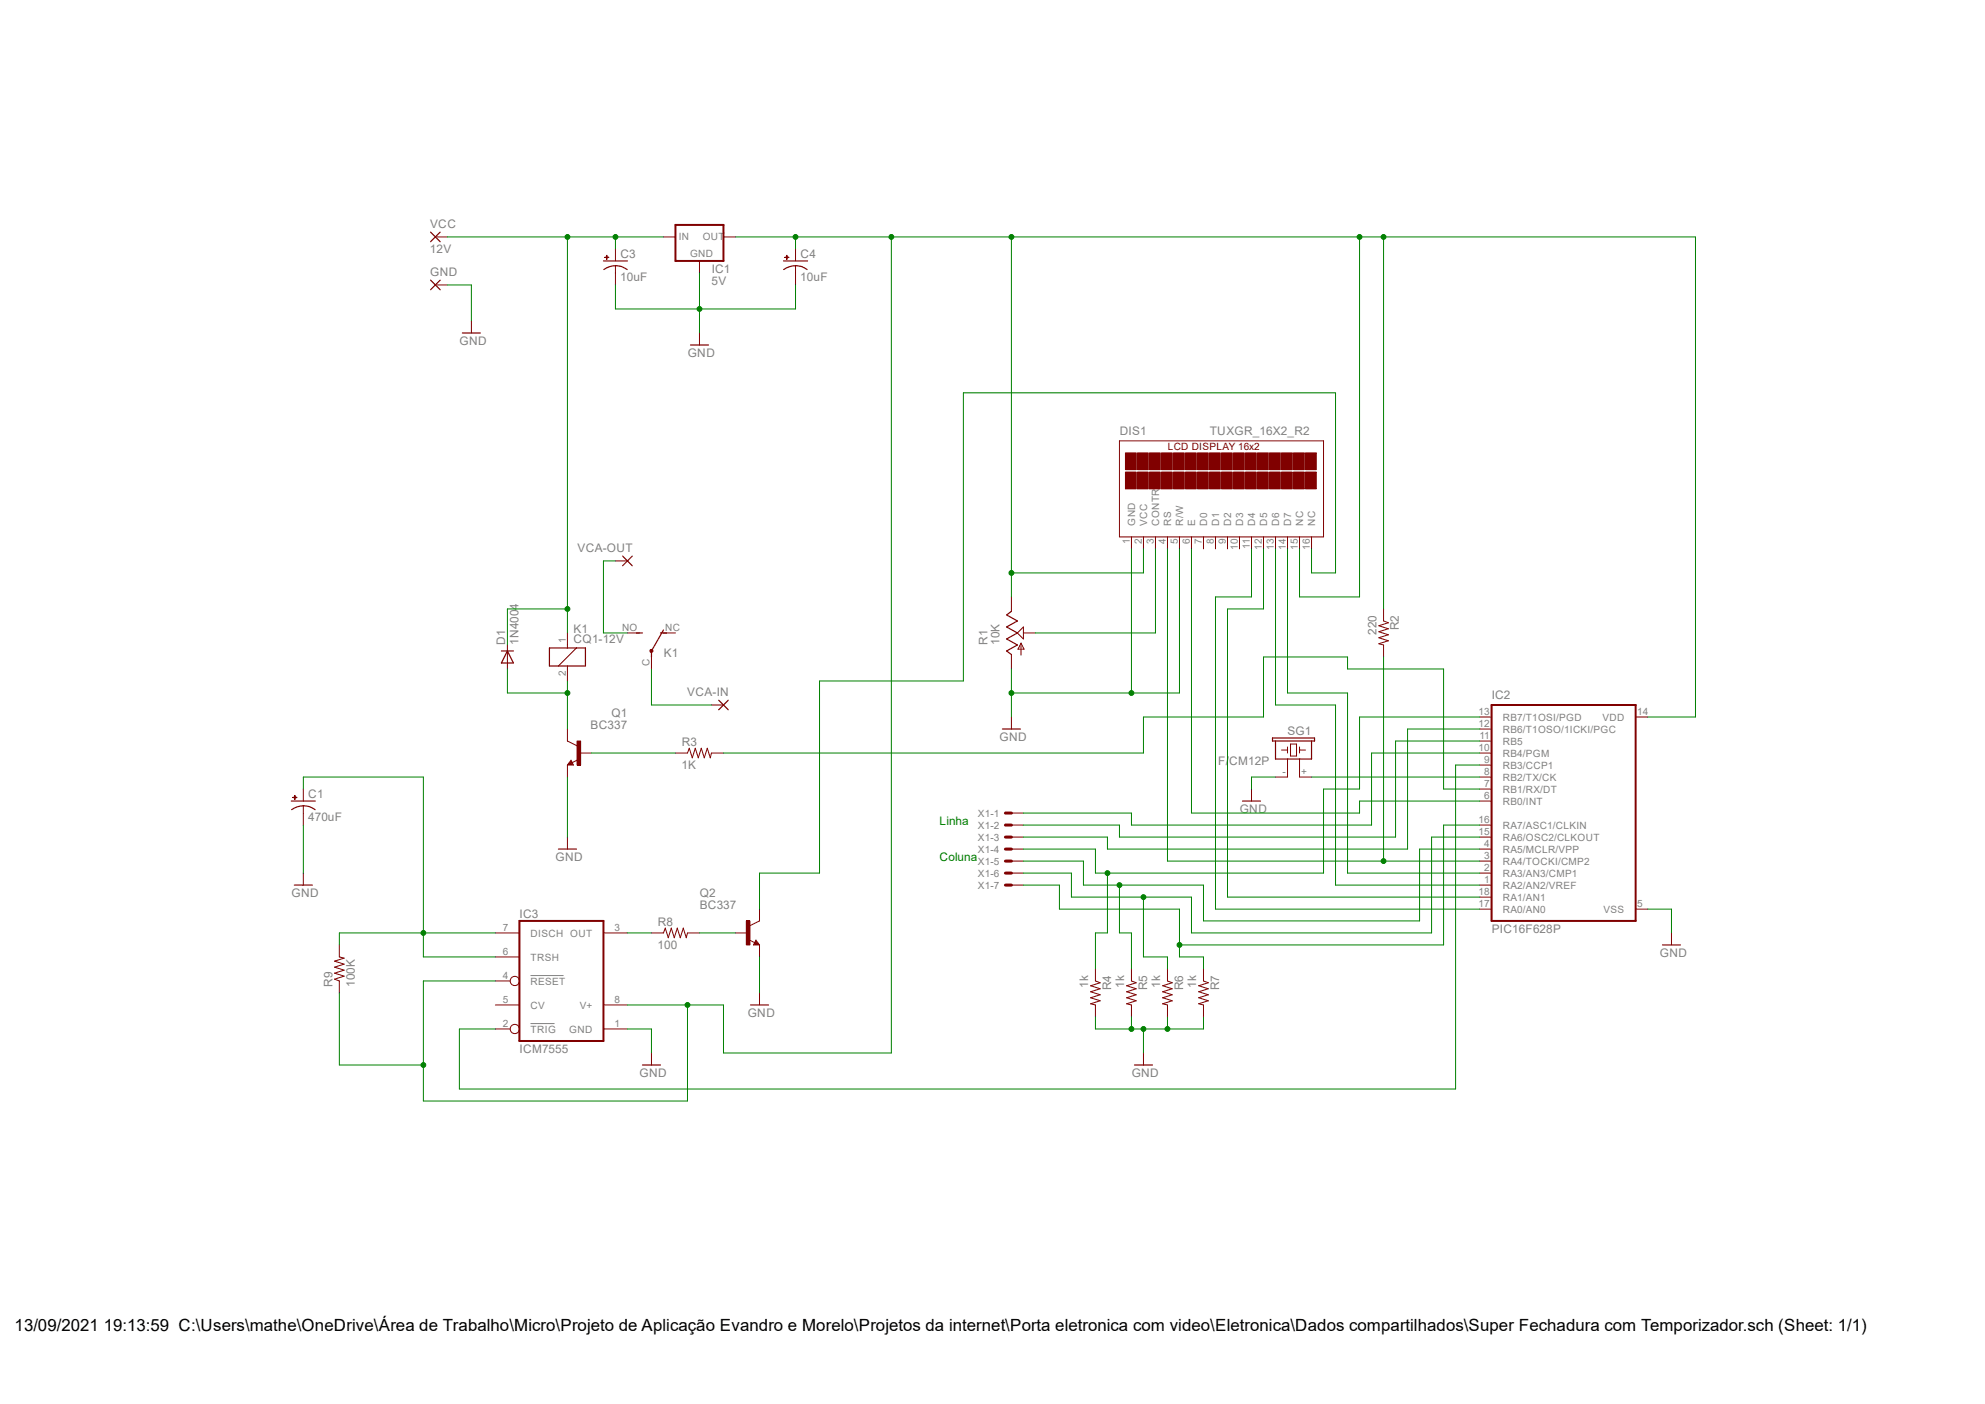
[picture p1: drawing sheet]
<svg xmlns="http://www.w3.org/2000/svg" width="420mm" height="297mm" viewBox="0 0 420 297" stroke-linecap="round" stroke-linejoin="round" font-family="sans-serif">
<path d="M112.3 206.4h6.9M112.3 216.5h5" fill="none" stroke="#808080" stroke-width=".21"/>
<path d="M91.1 49.1l2 2M91.1 59.3l2 2M93.1 49.1l-2 2M93.1 59.3l-2 2M127.7 55.2h5.1M130.2 56.2a4 4 0 0 1 2.5 .8M130.2 56.2a4.1 4.1 0 0 0-2.4 .8M97.8 70.4h3.8" fill="none" stroke="#800000" stroke-width=".25"/>
<path d="M92.1 50.1h2.6M130.2 56.2v1.5M140.4 50.1h2.5M148 55.2v2.5M153.1 50.1h2.5M92.1 60.3h2.6M99.7 67.9v2.5" fill="none" stroke="#800000" stroke-width=".21"/>
<path d="M142.9 47.6h10.2v7.6h-10.2z" fill="none" stroke="#800000" stroke-width=".42"/>
<path d="M128 54.4l.8 .1z" fill-rule="evenodd" fill="#800000"/>
<path d="M128 54.4l.8 .1z" fill="none" stroke="#800000" stroke-width=".21"/>
<path d="M128.4 54v.9z" fill-rule="evenodd" fill="#800000"/>
<path d="M128.4 54v.9zM130.2 52.7v2.5M130.2 57.7v2.6M168.3 56.2v1.5" fill="none" stroke="#800000" stroke-width=".21"/>
<path d="M165.8 55.2h5.1M168.3 56.2a3.8 3.8 0 0 1 2.5 .8M168.3 56.2a4.4 4.4 0 0 0-2.5 .8" fill="none" stroke="#800000" stroke-width=".25"/>
<path d="M166.1 54.4l.8 .1z" fill-rule="evenodd" fill="#800000"/>
<path d="M166.1 54.4l.8 .1z" fill="none" stroke="#800000" stroke-width=".21"/>
<path d="M166.5 54v.9z" fill-rule="evenodd" fill="#800000"/>
<g fill="none" stroke="#800000" stroke-width=".21">
<path d="M166.5 54v.9zM168.3 52.7v2.5M168.3 57.7v2.6M148 70.4v2.6M236.9 93.3h43.1v20.3h-43.1zM271.1 158.7h1.3M272.4 158v1.3M273 157.4h1.3v2.5h-1.3zM275 158.7h1.2M275 158v1.3M313.1 159.3h2.5M313.1 156.8h2.5"/>
<path d="M313.1 154.2h2.5M313.1 151.7h2.5M346.1 151.7h2.5M264.8 166.9v2.6M272.4 160.6v3.8h-2.5M275 160.6v3.8h2.5M313.1 169.5h2.5M313.1 166.9h2.5M313.1 164.4h2.5M313.1 161.8h2.5M313.1 179.6h2.5M313.1 177.1h2.5"/>
<path d="M313.1 174.5h2.5M313.1 192.3h2.5M313.1 189.8h2.5M313.1 187.2h2.5M313.1 184.7h2.5M313.1 182.2h2.5M346.1 192.3h2.5M353.7 197.4v2.5"/>
</g>
<path d="M146.1 73h3.8M269.2 156.1h8.9v.7h-8.9zM269.9 156.8v3.8h7.6v-3.8M262.9 169.5h3.8M351.7 199.9h3.9" fill="none" stroke="#800000" stroke-width=".25"/>
<path d="M315.6 149.1h30.5v45.7h-30.5z" fill="none" stroke="#800000" stroke-width=".42"/>
<path d="M238.1 95.8h2.3v3.6h-2.3z" fill-rule="evenodd" fill="#800000"/>
<path d="M238.1 95.8h2.3v3.6h-2.3z" fill="none" stroke="#800000" stroke-width=".21"/>
<path d="M238.1 99.9h2.3v3.5h-2.3z" fill-rule="evenodd" fill="#800000"/>
<path d="M238.1 99.9h2.3v3.5h-2.3z" fill="none" stroke="#800000" stroke-width=".21"/>
<path d="M240.7 95.8h2.3v3.6h-2.3z" fill-rule="evenodd" fill="#800000"/>
<path d="M240.7 95.8h2.3v3.6h-2.3z" fill="none" stroke="#800000" stroke-width=".21"/>
<path d="M240.7 99.9h2.3v3.5h-2.3z" fill-rule="evenodd" fill="#800000"/>
<path d="M240.7 99.9h2.3v3.5h-2.3z" fill="none" stroke="#800000" stroke-width=".21"/>
<path d="M243.2 95.8h2.3v3.6h-2.3z" fill-rule="evenodd" fill="#800000"/>
<path d="M243.2 95.8h2.3v3.6h-2.3z" fill="none" stroke="#800000" stroke-width=".21"/>
<path d="M243.2 99.9h2.3v3.5h-2.3z" fill-rule="evenodd" fill="#800000"/>
<path d="M243.2 99.9h2.3v3.5h-2.3z" fill="none" stroke="#800000" stroke-width=".21"/>
<path d="M245.7 95.8h2.3v3.6h-2.3z" fill-rule="evenodd" fill="#800000"/>
<path d="M245.7 95.8h2.3v3.6h-2.3z" fill="none" stroke="#800000" stroke-width=".21"/>
<path d="M245.7 99.9h2.3v3.5h-2.3z" fill-rule="evenodd" fill="#800000"/>
<path d="M245.7 99.9h2.3v3.5h-2.3z" fill="none" stroke="#800000" stroke-width=".21"/>
<path d="M248.3 95.8h2.3v3.6h-2.3z" fill-rule="evenodd" fill="#800000"/>
<path d="M248.3 95.8h2.3v3.6h-2.3z" fill="none" stroke="#800000" stroke-width=".21"/>
<path d="M248.3 99.9h2.3v3.5h-2.3z" fill-rule="evenodd" fill="#800000"/>
<path d="M248.3 99.9h2.3v3.5h-2.3z" fill="none" stroke="#800000" stroke-width=".21"/>
<path d="M250.8 95.8h2.3v3.6h-2.3z" fill-rule="evenodd" fill="#800000"/>
<path d="M250.8 95.8h2.3v3.6h-2.3z" fill="none" stroke="#800000" stroke-width=".21"/>
<path d="M250.8 99.9h2.3v3.5h-2.3z" fill-rule="evenodd" fill="#800000"/>
<path d="M250.8 99.9h2.3v3.5h-2.3z" fill="none" stroke="#800000" stroke-width=".21"/>
<path d="M253.4 95.8h2.3v3.6h-2.3z" fill-rule="evenodd" fill="#800000"/>
<path d="M253.4 95.8h2.3v3.6h-2.3z" fill="none" stroke="#800000" stroke-width=".21"/>
<path d="M253.4 99.9h2.3v3.5h-2.3z" fill-rule="evenodd" fill="#800000"/>
<path d="M253.4 99.9h2.3v3.5h-2.3z" fill="none" stroke="#800000" stroke-width=".21"/>
<path d="M255.9 95.8h2.3v3.6h-2.3z" fill-rule="evenodd" fill="#800000"/>
<path d="M255.9 95.8h2.3v3.6h-2.3z" fill="none" stroke="#800000" stroke-width=".21"/>
<path d="M255.9 99.9h2.3v3.5h-2.3z" fill-rule="evenodd" fill="#800000"/>
<path d="M255.9 99.9h2.3v3.5h-2.3z" fill="none" stroke="#800000" stroke-width=".21"/>
<path d="M258.4 95.8h2.3v3.6h-2.3z" fill-rule="evenodd" fill="#800000"/>
<path d="M258.4 95.8h2.3v3.6h-2.3z" fill="none" stroke="#800000" stroke-width=".21"/>
<path d="M258.4 99.9h2.3v3.5h-2.3z" fill-rule="evenodd" fill="#800000"/>
<path d="M258.4 99.9h2.3v3.5h-2.3z" fill="none" stroke="#800000" stroke-width=".21"/>
<path d="M261 95.8h2.3v3.6h-2.3z" fill-rule="evenodd" fill="#800000"/>
<path d="M261 95.8h2.3v3.6h-2.3z" fill="none" stroke="#800000" stroke-width=".21"/>
<path d="M261 99.9h2.3v3.5h-2.3z" fill-rule="evenodd" fill="#800000"/>
<path d="M261 99.9h2.3v3.5h-2.3z" fill="none" stroke="#800000" stroke-width=".21"/>
<path d="M263.5 95.8h2.3v3.6h-2.3z" fill-rule="evenodd" fill="#800000"/>
<path d="M263.5 95.8h2.3v3.6h-2.3z" fill="none" stroke="#800000" stroke-width=".21"/>
<path d="M263.5 99.9h2.3v3.5h-2.3z" fill-rule="evenodd" fill="#800000"/>
<path d="M263.5 99.9h2.3v3.5h-2.3z" fill="none" stroke="#800000" stroke-width=".21"/>
<path d="M266.1 95.8h2.3v3.6h-2.3z" fill-rule="evenodd" fill="#800000"/>
<path d="M266.1 95.8h2.3v3.6h-2.3z" fill="none" stroke="#800000" stroke-width=".21"/>
<path d="M266.1 99.9h2.3v3.5h-2.3z" fill-rule="evenodd" fill="#800000"/>
<path d="M266.1 99.9h2.3v3.5h-2.3z" fill="none" stroke="#800000" stroke-width=".21"/>
<path d="M268.6 95.8h2.3v3.6h-2.3z" fill-rule="evenodd" fill="#800000"/>
<path d="M268.6 95.8h2.3v3.6h-2.3z" fill="none" stroke="#800000" stroke-width=".21"/>
<path d="M268.6 99.9h2.3v3.5h-2.3z" fill-rule="evenodd" fill="#800000"/>
<path d="M268.6 99.9h2.3v3.5h-2.3z" fill="none" stroke="#800000" stroke-width=".21"/>
<path d="M271.1 95.8h2.3v3.6h-2.3z" fill-rule="evenodd" fill="#800000"/>
<path d="M271.1 95.8h2.3v3.6h-2.3z" fill="none" stroke="#800000" stroke-width=".21"/>
<path d="M271.1 99.9h2.3v3.5h-2.3z" fill-rule="evenodd" fill="#800000"/>
<path d="M271.1 99.9h2.3v3.5h-2.3z" fill="none" stroke="#800000" stroke-width=".21"/>
<path d="M273.7 95.8h2.3v3.6h-2.3z" fill-rule="evenodd" fill="#800000"/>
<path d="M273.7 95.8h2.3v3.6h-2.3z" fill="none" stroke="#800000" stroke-width=".21"/>
<path d="M273.7 99.9h2.3v3.5h-2.3z" fill-rule="evenodd" fill="#800000"/>
<path d="M273.7 99.9h2.3v3.5h-2.3z" fill="none" stroke="#800000" stroke-width=".21"/>
<path d="M276.2 95.8h2.3v3.6h-2.3z" fill-rule="evenodd" fill="#800000"/>
<path d="M276.2 95.8h2.3v3.6h-2.3z" fill="none" stroke="#800000" stroke-width=".21"/>
<path d="M276.2 99.9h2.3v3.5h-2.3z" fill-rule="evenodd" fill="#800000"/>
<g fill="none" stroke="#800000" stroke-width=".21">
<path d="M276.2 99.9h2.3v3.5h-2.3zM239.4 113.6v2.5M241.9 113.6v2.5M244.5 113.6v2.5M247 113.6v2.5M249.6 113.6v2.5M252.1 113.6v2.5M254.6 113.6v2.5M257.2 113.6v2.5M259.7 113.6v2.5M262.3 113.6v2.5M264.8 113.6v2.5"/>
<path d="M267.3 113.6v2.5M269.9 113.6v2.5M272.4 113.6v2.5M275 113.6v2.5M277.5 113.6v2.5M120.1 133.9v3.2M122 137.1l-3.8 3.8M214 126.3v3M214 138.5v3M215.3 133.9l1.2-1.3v2.6zM216 136.1v2.5M216 136.1l.7 1.2h-1.3z"/>
<path d="M216.5 133.9h2.6M292.7 128.8v2.6l1.1 .3-2.1 .7 2.1 .6-2.1 .6 2.1 .7-2.1 .6 2.1 .7-2.1 .6 1 .2v2.6M120.1 140.9v3.2M214 151.7v2.5"/>
</g>
<path d="M116.2 137.1h7.7v3.8h-7.7zM134.7 133.9h1.2M139.7 133.9h1.3M140.4 133.3l-2.6 4.4v1.3M214 129.3l-1 .8 2.3 1.3-2.3 1.2 2.3 1.3-2.3 1.3 2.3 1.2-2.3 1.3 1 .8M212.1 154.2h3.8" fill="none" stroke="#800000" stroke-width=".25"/>
<path d="M137.6 137.5h.4l.2 .2-.2 .2-.2 .1-.2-.1z" fill-rule="evenodd" fill="#800000"/>
<path d="M107.4 136.4v5.1M132.8 133.9h2.5M137.6 137.5h.4l.2 .2-.2 .2-.2 .1-.2-.1zM137.8 139v2.5M140.4 133.9h2.5M120.1 156.8l2 1M120.8 160.8l.5 1h-1.2zM122.3 160.7l-1.2 .6" fill="none" stroke="#800000" stroke-width=".21"/>
<path d="M106.1 137.7h2.5M107.4 137.7l1.2 2.6h-2.5zM120.8 161.3l-.1 .3h.4l-.3-.5-.5 .6h.8" fill="none" stroke="#800000" stroke-width=".25"/>
<path d="M122.1 156.8h.8v5h-.8z" fill-rule="evenodd" fill="#800000"/>
<g fill="none" stroke="#800000" stroke-width=".21">
<path d="M130.2 118.7h2.6M120.1 154.2v2.6M122.1 156.8h.8v5h-.8zM122.6 159.3h2.5M142.9 159.3h2.6l.3-1 .7 2 .6-2 .6 2 .7-2 .6 2 .6-2 .7 2 .2-1h2.6M150.5 149.1h2.6M120.1 161.8v2.6M120.1 177.1v2.5M214 172h2.5M214 174.5h2.5M214 177.1h2.5M214 179.6h2.5"/>
<path d="M104.8 197.4h5.1M127.7 197.4h5.1M137.8 197.4h2.6l.4-1.1 .6 2.1 .6-2.1 .7 2.1 .6-2.1 .6 2.1 .7-2.1 .6 2.1 .3-1h2.5M158.5 198.8l1.2 .6M159.9 198.9l.8 1h-1.3zM160.7 194.8l-2 1M214 182.2h2.5M214 184.7h2.5M214 187.2h2.5M104.8 212.6h5.1M104.8 217.7h3.1M104.8 207.5h3.1"/>
<path d="M104.8 202.4h5.1M127.7 212.6h5.1M127.7 217.7h5.1M231.8 205v2.5l1 .4-2 .6 2 .7-2 .6 2 .6-2 .7 2 .6-2 .6 1 .3v2.5M239.4 205v2.5l1 .4-2 .6 2 .7-2 .6 2 .6-2 .7 2 .6-2 .6 1 .3v2.5M247 205v2.5l1 .4-2 .6 2 .7-2 .6 2 .6-2 .7 2 .6-2 .6 1 .3v2.5M254.6 205v2.5l1.1 .4-2.1 .6 2.1 .7-2.1 .6 2.1 .6-2.1 .7 2.1 .6-2.1 .6 1 .3v2.5M137.8 222.8v2.5M241.9 222.8v2.5"/>
<circle cx="108.9" cy="207.5" r=".98"/>
<circle cx="108.9" cy="217.7" r=".98"/>
</g>
<path d="M212.7 172h1.3M212.7 174.5h1.3M212.7 177.1h1.3M212.7 179.6h1.3M212.7 182.2h1.3M212.7 184.7h1.3M212.7 187.2h1.3" fill="none" stroke="#800000" stroke-width=".64"/>
<path d="M131.7 117.6l2.1 2.1M133.8 117.6l-2.1 2.1M152.1 148.1l2 2.1M154.1 148.1l-2 2.1M118.2 179.6h3.8M159.9 199.4l.2 .2h-.4l.2-.5 .5 .7h-.7M135.9 225.3h3.8M240 225.3h3.8" fill="none" stroke="#800000" stroke-width=".25"/>
<path d="M109.9 194.8h17.8v25.4h-17.8z" fill="none" stroke="#800000" stroke-width=".42"/>
<path d="M157.9 194.8h.8v5.1h-.8z" fill-rule="evenodd" fill="#800000"/>
<path d="M64.2 170.5v1.5M64.2 184.7v2.5M71.8 199.9v2.5l1 .3-2 .6 2 .7-2 .6 2 .6-2 .7 2 .6-2 .6 1 .4v2.6M155.6 197.4h2.6M157.9 194.8h.8v5.1h-.8zM160.7 192.3v2.5M160.7 199.9v2.5M160.7 210.1v2.5" fill="none" stroke="#800000" stroke-width=".21"/>
<path d="M61.6 169.5h5.1M64.2 170.4a4 4 0 0 1 2.5 .9M64.2 170.5a4.1 4.1 0 0 0-2.5 .8M62.3 187.2h3.8M158.8 212.6h3.8" fill="none" stroke="#800000" stroke-width=".25"/>
<path d="M62 168.7h.8z" fill-rule="evenodd" fill="#800000"/>
<path d="M62 168.7h.8z" fill="none" stroke="#800000" stroke-width=".21"/>
<path d="M62.4 168.3v.8z" fill-rule="evenodd" fill="#800000"/>
<path d="M62.4 168.3v.8zM64.2 166.9v2.6M64.2 172v2.5" fill="none" stroke="#800000" stroke-width=".21"/>
<path d="M148 57.7v12.7M94.7 60.3h5v7.6M130.2 60.3v5.1h38.1v-5.1" fill="none" stroke="#008000" stroke-width=".21"/>
<circle cx="148" cy="65.4" r=".51" fill="#008000"/>
<g fill="none" stroke="#008000" stroke-width=".21">
<path d="M239.4 116.1v30.5M249.6 116.1v30.5h-35.6M214 141.5v10.2M269.9 164.4h-5.1v2.5"/>
<circle cx="148" cy="65.4" r=".51"/>
</g>
<circle cx="214" cy="146.6" r=".51" fill="#008000"/>
<circle cx="214" cy="146.6" r=".51" fill="none" stroke="#008000" stroke-width=".21"/>
<circle cx="239.4" cy="146.6" r=".51" fill="#008000"/>
<g fill="none" stroke="#008000" stroke-width=".21">
<path d="M120.1 164.4v12.7M348.6 192.3h5.1v5.1M231.8 215.1v2.6h22.8v-2.6M239.4 215.1v2.6M241.9 217.7v5.1M247 215.1v2.6"/>
<circle cx="239.4" cy="146.6" r=".51"/>
</g>
<circle cx="239.4" cy="217.7" r=".51" fill="#008000"/>
<circle cx="239.4" cy="217.7" r=".51" fill="none" stroke="#008000" stroke-width=".21"/>
<circle cx="241.9" cy="217.7" r=".51" fill="#008000"/>
<circle cx="241.9" cy="217.7" r=".51" fill="none" stroke="#008000" stroke-width=".21"/>
<circle cx="247" cy="217.7" r=".51" fill="#008000"/>
<g fill="none" stroke="#008000" stroke-width=".21">
<path d="M94.7 50.1h45.7M120.1 50.1v83.8M130.2 50.1v2.6M120.1 128.8h-12.7v7.6M64.2 174.5v10.2M132.8 217.7h5v5.1M160.7 202.4v7.7"/>
<circle cx="247" cy="217.7" r=".51"/>
</g>
<circle cx="130.2" cy="50.1" r=".51" fill="#008000"/>
<circle cx="130.2" cy="50.1" r=".51" fill="none" stroke="#008000" stroke-width=".21"/>
<circle cx="120.1" cy="128.8" r=".51" fill="#008000"/>
<circle cx="120.1" cy="128.8" r=".51" fill="none" stroke="#008000" stroke-width=".21"/>
<circle cx="120.1" cy="50.1" r=".51" fill="#008000"/>
<g fill="none" stroke="#008000" stroke-width=".21">
<path d="M155.6 50.1h203.1v101.6h-10.1M168.3 50.1v2.6M188.6 50.1v172.7h-35.5v-10.2h-20.3M214 50.1v76.2M287.7 50.1v76.2h-12.7v-10.2M292.7 50.1v78.7M241.9 116.1v5.1h-27.9M71.8 210.1v15.2h17.8M104.8 207.5h-15.2v25.4h55.9v-20.3"/>
<circle cx="120.1" cy="50.1" r=".51"/>
</g>
<circle cx="168.3" cy="50.1" r=".51" fill="#008000"/>
<circle cx="168.3" cy="50.1" r=".51" fill="none" stroke="#008000" stroke-width=".21"/>
<circle cx="214" cy="121.2" r=".51" fill="#008000"/>
<circle cx="214" cy="121.2" r=".51" fill="none" stroke="#008000" stroke-width=".21"/>
<circle cx="214" cy="50.1" r=".51" fill="#008000"/>
<circle cx="214" cy="50.1" r=".51" fill="none" stroke="#008000" stroke-width=".21"/>
<circle cx="292.7" cy="50.1" r=".51" fill="#008000"/>
<circle cx="292.7" cy="50.1" r=".51" fill="none" stroke="#008000" stroke-width=".21"/>
<circle cx="287.7" cy="50.1" r=".51" fill="#008000"/>
<circle cx="287.7" cy="50.1" r=".51" fill="none" stroke="#008000" stroke-width=".21"/>
<circle cx="188.6" cy="50.1" r=".51" fill="#008000"/>
<circle cx="188.6" cy="50.1" r=".51" fill="none" stroke="#008000" stroke-width=".21"/>
<circle cx="145.5" cy="212.6" r=".51" fill="#008000"/>
<circle cx="145.5" cy="212.6" r=".51" fill="none" stroke="#008000" stroke-width=".21"/>
<circle cx="89.6" cy="225.3" r=".51" fill="#008000"/>
<g fill="none" stroke="#008000" stroke-width=".21">
<path d="M244.5 116.1v17.8h-25.4M247 116.1v66.1h66.1M292.7 139v43.2M277.5 164.4h35.6"/>
<circle cx="89.6" cy="225.3" r=".51"/>
</g>
<circle cx="292.7" cy="182.2" r=".51" fill="#008000"/>
<g fill="none" stroke="#008000" stroke-width=".21">
<path d="M252.1 116.1v55.9h35.6v-2.5h25.4M264.8 116.1v10.2h-7.6v66h55.9M267.3 116.1v12.7h-7.6v61h53.4M269.9 116.1v33h12.7v38.1h30.5M272.4 116.1v30.5h12.7v38.1h28M313.1 159.3h-22.9v15.2h-50.8v-2.5h-22.9M313.1 151.7h-25.4v15.2h-7.7v17.8h-48.2v-5.1h-15.3M313.1 156.8h-17.8v20.3h-58.4v-2.6h-20.4M313.1 154.2h-15.3v25.4h-63.5v-2.5h-17.8M234.3 184.7v12.7h-2.5v7.6"/>
<circle cx="292.7" cy="182.2" r=".51"/>
</g>
<circle cx="234.3" cy="184.7" r=".51" fill="#008000"/>
<g fill="none" stroke="#008000" stroke-width=".21">
<path d="M313.1 179.6h-12.7v15.2h-45.8v-7.6h-25.4v-5h-12.7M236.9 187.2v10.2h2.5v7.6"/>
<circle cx="234.3" cy="184.7" r=".51"/>
</g>
<circle cx="236.9" cy="187.2" r=".51" fill="#008000"/>
<g fill="none" stroke="#008000" stroke-width=".21">
<path d="M313.1 177.1h-10.2v20.3h-50.8v-7.6h-25.4v-5.1h-10.2M241.9 189.8v12.6h5.1v2.6"/>
<circle cx="236.9" cy="187.2" r=".51"/>
</g>
<circle cx="241.9" cy="189.8" r=".51" fill="#008000"/>
<g fill="none" stroke="#008000" stroke-width=".21">
<path d="M313.1 174.5h-7.7v25.4h-55.8M216.5 187.2h7.7v5.1h25.4v10.1h5v2.6"/>
<circle cx="241.9" cy="189.8" r=".51"/>
</g>
<circle cx="249.6" cy="199.9" r=".51" fill="#008000"/>
<g fill="none" stroke="#008000" stroke-width=".21">
<path d="M107.4 141.5v5.1h12.7M120.1 144.1v10.1M125.1 159.3h17.8M153.1 159.3h88.8v-7.6h25.4v-12.7h17.8v2.5h20.3v25.4h7.7"/>
<circle cx="249.6" cy="199.9" r=".51"/>
</g>
<circle cx="120.1" cy="146.6" r=".51" fill="#008000"/>
<g fill="none" stroke="#008000" stroke-width=".21">
<path d="M130.2 118.7h-2.5v15.2h5.1M277.5 116.1v5.1h5.1v-38.1h-78.8v61h-30.4v40.6h-12.7v7.6M137.8 141.5v7.6h12.7M64.2 166.9v-2.5h25.4v38h15.2M313.1 161.8h-5.1v68.6h-210.8v-12.7h7.6M104.8 197.4h-33v2.5M148 197.4h7.6"/>
<circle cx="120.1" cy="146.6" r=".51"/>
</g>
<circle cx="89.6" cy="197.4" r=".51" fill="#008000"/>
<g fill="none" stroke="#008000" stroke-width=".21">
<path d="M132.8 197.4h5"/>
<circle cx="89.6" cy="197.4" r=".51"/>
</g>
<text font-size="3.6" x="3.1" y="281.5">13/09/2021 19:13:59 C:\Users\mathe\OneDrive\Área de Trabalho\Micro\Projeto de Aplicação Evandro e Morelo\Projetos da internet\Porta eletronica com video\Eletronica\Dados compartilhados\Super Fechadura com Temporizador.sch (Sheet: 1/1)</text>
<g font-size="2.5" fill="#808080">
<text x="91" y="53.4">12V</text>
<text x="91" y="48.3">VCC</text>
<text x="91" y="58.4">GND</text>
<text x="131.2" y="59.4">10uF</text>
<text x="131.3" y="54.6">C3</text>
<text x="150.6" y="57.7">IC1</text>
<text x="169.3" y="59.4">10uF</text>
<text x="169.4" y="54.6">C4</text>
<text x="150.5" y="60.3">5V</text>
<text x="97.2" y="73">GND</text>
<text x="145.5" y="75.5">GND</text>
<text x="236.9" y="92">DIS1</text>
<text x="256" y="92">TUXGR_16X2_R2</text>
<text x="122.2" y="116.8">VCA-OUT</text>
<text x="106.9" y="136.4" transform="rotate(-90 106.9 136.4)">D1</text>
<text x="109.7" y="136.4" transform="rotate(-90 109.7 136.4)">1N4004</text>
<text x="121.4" y="136.1">CQ1-12V</text>
<text x="121.4" y="133.9">K1</text>
<text x="208.9" y="136.4" transform="rotate(-90 208.9 136.4)">R1</text>
<text x="211.5" y="136.4" transform="rotate(-90 211.5 136.4)">10K</text>
<text x="291.2" y="134.3" transform="rotate(-90 291.2 134.3)">220</text>
<text x="296" y="133.4" transform="rotate(-90 296 133.4)">R2</text>
<text x="140.4" y="139">K1</text>
<text x="145.4" y="147.3">VCA-IN</text>
<text x="315.6" y="147.9">IC2</text>
<text x="125" y="154.2">BC337</text>
<text x="129.4" y="151.7">Q1</text>
<text x="272.4" y="155.5">SG1</text>
<text x="144.2" y="157.8">R3</text>
<text x="211.5" y="156.8">GND</text>
<text x="257.8" y="161.8">F/CM12P</text>
<text x="144.2" y="162.6">1K</text>
<text x="65.2" y="173.7">470uF</text>
<text x="65.2" y="168.8">C1</text>
<text x="262.3" y="172">GND</text>
<text x="117.6" y="182.2">GND</text>
<text x="61.7" y="189.8">GND</text>
<text x="148" y="189.8">Q2</text>
<text x="109.9" y="194.2">IC3</text>
<text x="139.2" y="195.9">R8</text>
<text x="148" y="192.3">BC337</text>
<text x="315.6" y="197.4">PIC16F628P</text>
<text x="139.1" y="200.7">100</text>
<text x="351.2" y="202.4">GND</text>
<text x="70.3" y="208.7" transform="rotate(-90 70.3 208.7)">R9</text>
<text x="75.1" y="208.8" transform="rotate(-90 75.1 208.8)">100K</text>
<text x="230.3" y="208.9" transform="rotate(-90 230.3 208.9)">1k</text>
<text x="235.1" y="209.5" transform="rotate(-90 235.1 209.5)">R4</text>
<text x="237.9" y="208.9" transform="rotate(-90 237.9 208.9)">1k</text>
<text x="242.7" y="209.5" transform="rotate(-90 242.7 209.5)">R5</text>
<text x="245.5" y="208.9" transform="rotate(-90 245.5 208.9)">1k</text>
<text x="250.3" y="209.5" transform="rotate(-90 250.3 209.5)">R6</text>
<text x="253.1" y="208.9" transform="rotate(-90 253.1 208.9)">1k</text>
<text x="257.9" y="209.5" transform="rotate(-90 257.9 209.5)">R7</text>
<text x="158.2" y="215.1">GND</text>
<text x="109.9" y="222.8">ICM7555</text>
<text x="135.3" y="227.8">GND</text>
<text x="239.4" y="227.8">GND</text>
</g>
<g font-size="2.5" fill="#008000">
<text x="198.8" y="174.5">Linha</text>
<text x="198.8" y="182.2">Coluna</text>
</g>
<g font-size="2.1" fill="#808080">
<text x="143.6" y="50.8">IN</text>
<text x="148.7" y="50.8">OUT</text>
<text x="146" y="54.4">GND</text>
<text x="240.2" y="111.2" transform="rotate(-90 240.2 111.2)">GND</text>
<text x="242.7" y="111.2" transform="rotate(-90 242.7 111.2)">VCC</text>
<text x="245.2" y="111.2" transform="rotate(-90 245.2 111.2)">CONTR</text>
<text x="247.8" y="111.2" transform="rotate(-90 247.8 111.2)">RS</text>
<text x="250.3" y="111.2" transform="rotate(-90 250.3 111.2)">R/W</text>
<text x="252.9" y="111.2" transform="rotate(-90 252.9 111.2)">E</text>
<text x="255.4" y="111.2" transform="rotate(-90 255.4 111.2)">D0</text>
<text x="257.9" y="111.2" transform="rotate(-90 257.9 111.2)">D1</text>
<text x="260.5" y="111.2" transform="rotate(-90 260.5 111.2)">D2</text>
<text x="263" y="111.2" transform="rotate(-90 263 111.2)">D3</text>
<text x="265.6" y="111.2" transform="rotate(-90 265.6 111.2)">D4</text>
<text x="268.1" y="111.2" transform="rotate(-90 268.1 111.2)">D5</text>
<text x="270.6" y="111.2" transform="rotate(-90 270.6 111.2)">D6</text>
<text x="273.2" y="111.2" transform="rotate(-90 273.2 111.2)">D7</text>
<text x="275.7" y="111.2" transform="rotate(-90 275.7 111.2)">NC</text>
<text x="278.3" y="111.2" transform="rotate(-90 278.3 111.2)">NC</text>
<text x="239.1" y="115.1" transform="rotate(-90 239.1 115.1)">1</text>
<text x="241.6" y="115.1" transform="rotate(-90 241.6 115.1)">2</text>
<text x="244.1" y="115.1" transform="rotate(-90 244.1 115.1)">3</text>
<text x="246.7" y="115.1" transform="rotate(-90 246.7 115.1)">4</text>
<text x="249.2" y="115.1" transform="rotate(-90 249.2 115.1)">5</text>
<text x="251.8" y="115.1" transform="rotate(-90 251.8 115.1)">6</text>
<text x="254.3" y="115.1" transform="rotate(-90 254.3 115.1)">7</text>
<text x="256.8" y="115.1" transform="rotate(-90 256.8 115.1)">8</text>
<text x="259.4" y="115.1" transform="rotate(-90 259.4 115.1)">9</text>
<text x="261.9" y="116.3" transform="rotate(-90 261.9 116.3)">10</text>
<text x="264.5" y="116.2" transform="rotate(-90 264.5 116.2)">11</text>
<text x="267" y="116.3" transform="rotate(-90 267 116.3)">12</text>
<text x="269.5" y="116.3" transform="rotate(-90 269.5 116.3)">13</text>
<text x="272.1" y="116.3" transform="rotate(-90 272.1 116.3)">14</text>
<text x="274.6" y="116.3" transform="rotate(-90 274.6 116.3)">15</text>
<text x="277.2" y="116.3" transform="rotate(-90 277.2 116.3)">16</text>
<text x="119.7" y="136.1" transform="rotate(-90 119.7 136.1)">1</text>
<text x="131.6" y="133.6">NO</text>
<text x="140.8" y="133.6">NC</text>
<text x="119.7" y="143" transform="rotate(-90 119.7 143)">2</text>
<text x="137.5" y="140.9" transform="rotate(-90 137.5 140.9)">C</text>
<text x="312.8" y="153.8">12</text>
<text x="312.8" y="151.3">13</text>
<text x="318" y="155">RB6/T1OSO/1ICKI/PGC</text>
<text x="318" y="152.4">RB7/T1OSI/PGD</text>
<text x="339" y="152.4">VDD</text>
<text x="346.4" y="151.3">14</text>
<text x="312.8" y="158.9">10</text>
<text x="313" y="156.4">11</text>
<text x="314" y="161.5">9</text>
<text x="318" y="160.1">RB4/PGM</text>
<text x="318" y="157.5">RB5</text>
<text x="271.4" y="164">-</text>
<text x="275.3" y="164">+</text>
<text x="314" y="166.5">7</text>
<text x="314" y="164">8</text>
<text x="318" y="167.7">RB1/RX/DT</text>
<text x="318" y="165.1">RB2/TX/CK</text>
<text x="318" y="162.6">RB3/CCP1</text>
<text x="206.9" y="172.8">X1-1</text>
<text x="314" y="169.1">6</text>
<text x="318" y="170.2">RB0/INT</text>
<text x="206.9" y="175.3">X1-2</text>
<text x="206.9" y="177.8">X1-3</text>
<text x="312.8" y="176.7">15</text>
<text x="312.8" y="174.2">16</text>
<text x="314" y="179.2">4</text>
<text x="318" y="177.8">RA6/OSC2/CLKOUT</text>
<text x="318" y="175.3">RA7/ASC1/CLKIN</text>
<text x="206.9" y="180.4">X1-4</text>
<text x="206.9" y="182.9">X1-5</text>
<text x="206.9" y="185.5">X1-6</text>
<text x="314" y="184.3">2</text>
<text x="314" y="181.8">3</text>
<text x="318" y="185.5">RA3/AN3/CMP1</text>
<text x="318" y="182.9">RA4/TOCKI/CMP2</text>
<text x="318" y="180.4">RA5/MCLR/VPP</text>
<text x="206.9" y="188">X1-7</text>
<text x="312.8" y="191.9">17</text>
<text x="312.8" y="189.4">18</text>
<text x="314" y="186.9">1</text>
<text x="318" y="190.5">RA1/AN1</text>
<text x="318" y="188">RA2/AN2/VREF</text>
<text x="346.4" y="191.9">5</text>
<text x="106.4" y="197">7</text>
<text x="130" y="197">3</text>
<text x="318" y="193.1">RA0/AN0</text>
<text x="339.3" y="193.1">VSS</text>
<text x="106.4" y="202.1">6</text>
<text x="112.3" y="198.1">DISCH OUT</text>
<text x="112.3" y="203.2">TRSH</text>
<text x="106.4" y="207.2">4</text>
<text x="112.3" y="208.3">RESET</text>
<text x="106.4" y="212.3">5</text>
<text x="112.3" y="213.4">CV</text>
<text x="122.7" y="213.4">V+</text>
<text x="130" y="212.3">8</text>
<text x="106.4" y="217.3">2</text>
<text x="112.3" y="218.4">TRIG</text>
<text x="120.4" y="218.4">GND</text>
<text x="130" y="217.3">1</text>
</g>
<text font-size="2.1" fill="#800000" x="247.1" y="95.3">LCD DISPLAY 16x2</text>
</svg>
